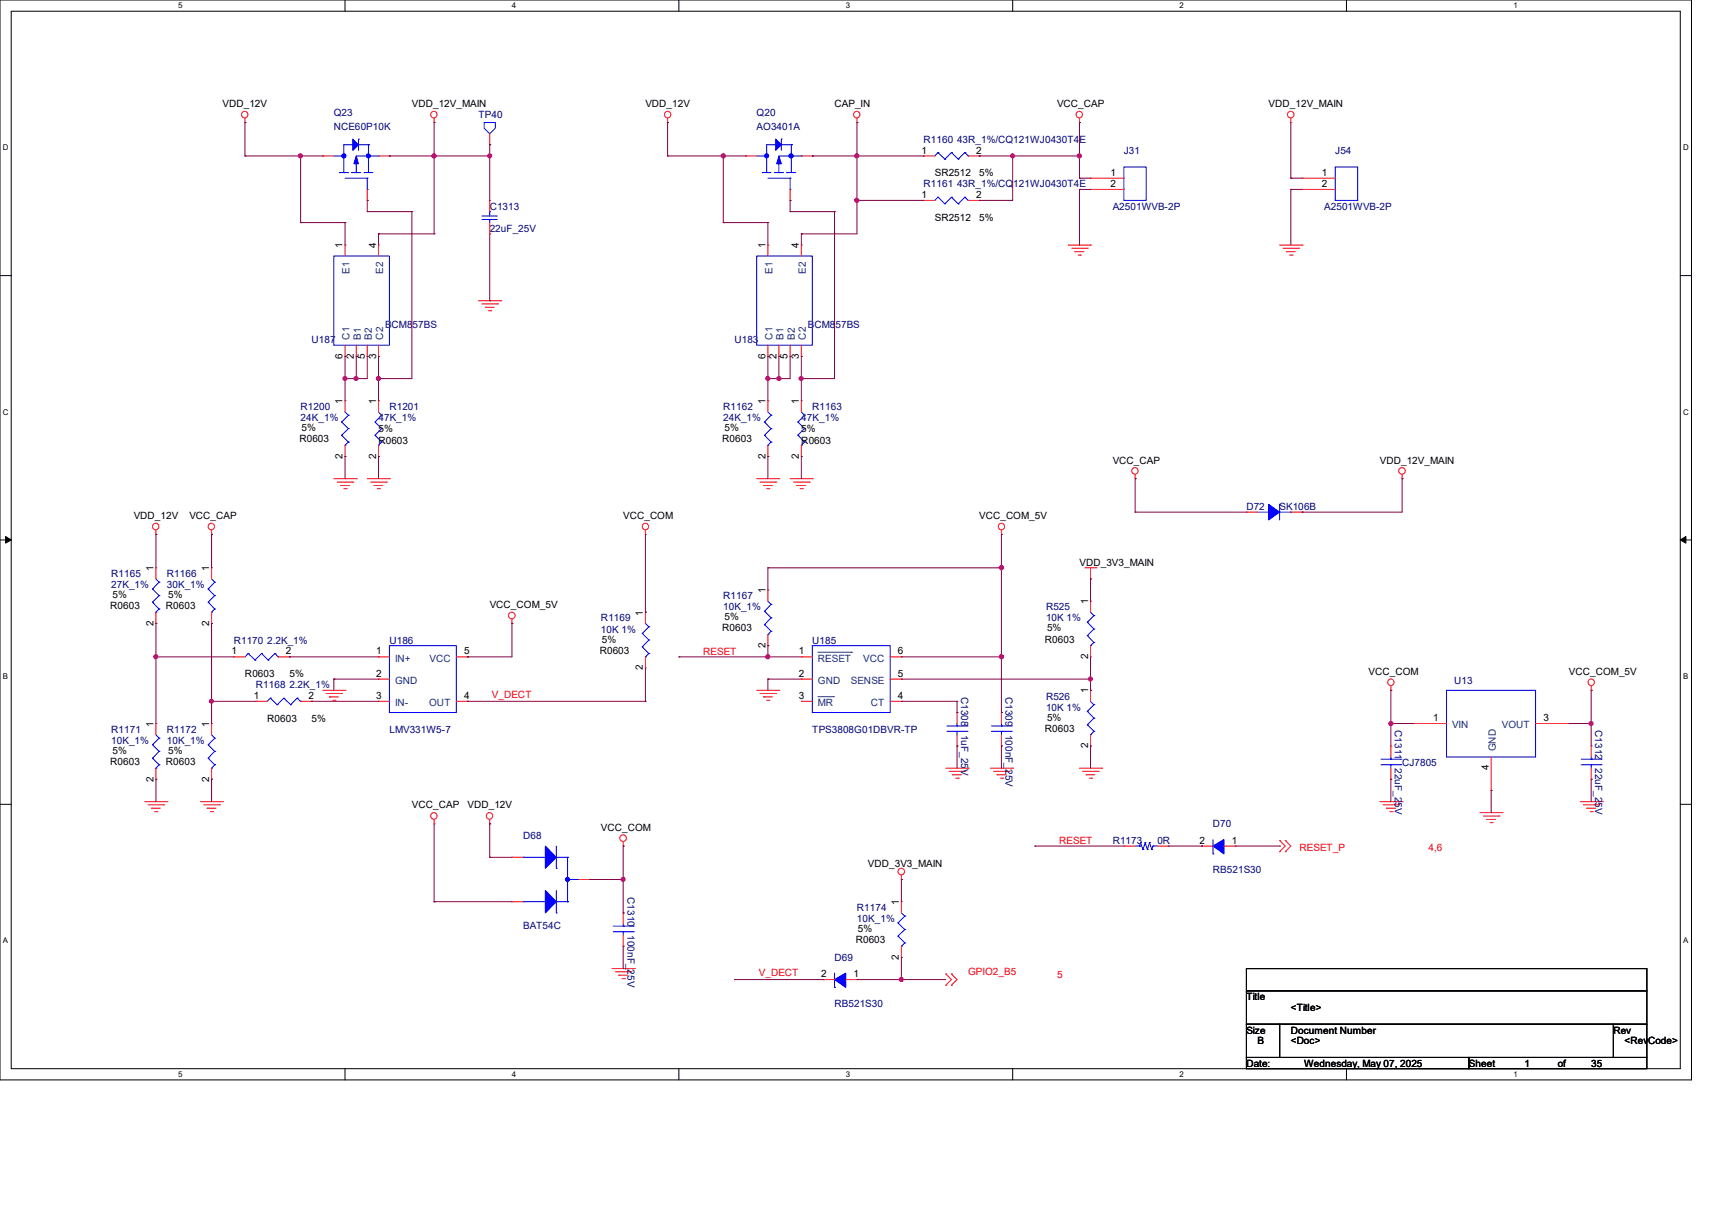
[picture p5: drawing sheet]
<svg xmlns="http://www.w3.org/2000/svg" width="297mm" height="210mm" viewBox="0 0 297 210" stroke-linecap="round" stroke-linejoin="round" font-family="sans-serif">
<path d="M0 0h293.5v187.3h-293.5zM1.9 1.9h289.6v183.4h-289.6z" fill="none" stroke="#000" stroke-width=".17"/>
<g fill="#fff">
<path d="M30.9 .2h.8v1.5h-.8z"/>
<path d="M30.9 185.5h.8v1.6h-.8z"/>
</g>
<path d="M59.9 0v1.9M59.9 185.3v2" fill="none" stroke="#000" stroke-width=".17"/>
<g fill="#fff">
<path d="M88.8 .2h.8v1.5h-.8z"/>
<path d="M88.8 185.5h.8v1.6h-.8z"/>
</g>
<path d="M117.8 0v1.9M117.8 185.3v2" fill="none" stroke="#000" stroke-width=".17"/>
<g fill="#fff">
<path d="M146.7 .2h.8v1.5h-.8z"/>
<path d="M146.7 185.5h.8v1.6h-.8z"/>
</g>
<path d="M175.7 0v1.9M175.7 185.3v2" fill="none" stroke="#000" stroke-width=".17"/>
<g fill="#fff">
<path d="M204.6 .2h.8v1.5h-.8z"/>
<path d="M204.6 185.5h.8v1.6h-.8z"/>
</g>
<path d="M233.6 0v1.9M233.6 185.3v2" fill="none" stroke="#000" stroke-width=".17"/>
<g fill="#fff">
<path d="M262.6 .2h.7v1.5h-.7z"/>
<path d="M262.6 185.5h.7v1.6h-.7z"/>
<path d="M.5 24.8h1v1.6h-1z"/>
<path d="M292 24.8h1v1.6h-1z"/>
<path d="M.5 70.7h1v1.5h-1z"/>
<path d="M292 70.7h1v1.5h-1z"/>
</g>
<path d="M0 47.8h1.9M291.5 47.8h2" fill="none" stroke="#000" stroke-width=".17"/>
<g fill="#fff">
<path d="M.5 116.5h.9v1.6h-.9z"/>
<path d="M292 116.5h.9v1.6h-.9z"/>
</g>
<path d="M0 93.6h1.9M291.5 93.6h2" fill="none" stroke="#000" stroke-width=".17"/>
<path d="M1 93l.9 .6-.9 .6zM291.5 93.6l1-.6v1.2z" fill="#000" stroke="#000" stroke-width=".17"/>
<g fill="#fff">
<path d="M.5 162.4h.9v1.5h-.9z"/>
<path d="M292 162.4h.9v1.5h-.9z"/>
</g>
<path d="M0 139.5h1.9M291.5 139.5h2M216.2 168h69.5v3.8h-69.5zM216.2 171.8h69.5v5.8h-69.5zM216.2 177.6h5.8v5.8h-5.8zM222 177.6h57.9v5.8h-57.9zM279.9 177.6h5.8v5.8h-5.8zM216.2 183.4h38.6v1.9h-38.6zM254.8 183.4h30.9v1.9h-30.9z" fill="none" stroke="#000" stroke-width=".17"/>
<g fill="none" stroke="#f00" stroke-width=".17">
<path d="M42.5 21.3h.1M42.5 20.5v.8M56 27.1h.1M56 27.1h1.9M63.7 34.8h.1M63.7 32.9v1.9M65.7 27.1h1.9M67.6 27.1h.1M75.3 21.3h.1M75.3 20.5v.8M85 34.8h.1M85 25.1h.1"/>
<path d="M85 23.2v1.9M85 34.8v1.9M85 38.6v2M115.8 21.3h.1M115.8 20.5v.8M129.4 27.1h.1M129.4 27.1h1.9M137.1 34.8h.1M137.1 32.9v1.9M139 27.1h1.9M140.9 27.1h.1M148.7 21.3h.1"/>
<path d="M148.7 20.5v.8M160.2 34.8h.1M160.2 27.1h.1M160.2 27.1h2M160.2 34.8h2M168 27.1h1.9M168 34.8h1.9M169.9 34.8h.1M169.9 27.1h.1M187.3 21.3h.1M187.3 20.5v.8M189.2 30.9h.1"/>
<path d="M189.2 32.9h.1M189.2 30.9h5.8M189.2 32.9h5.8M223.9 21.3h.1M223.9 20.5v.8M225.9 30.9h.1M225.9 32.9h.1M225.9 30.9h5.7M225.9 32.9h5.7M59.9 42.5h.1M59.9 42.5v1.9M59.9 59.9v1.9"/>
<path d="M61.8 59.9v1.9M63.7 59.9v1.9M65.7 42.5h.1M65.7 42.5v1.9M65.7 59.9v1.9M83 52.2h3.9M83.6 52.7h2.7M84.2 53.3h.1M84.2 53.3h1.5M84.8 53.9h.3M85 40.6h.1M85.1 53.9h.1"/>
<path d="M86.3 52.7h.1M86.9 52.2h.1M133.2 42.5h.1M133.2 42.5v1.9M133.2 59.9v1.9M135.1 59.9v1.9M137.1 59.9v1.9M139 42.5h.1M139 42.5v1.9M139 59.9v1.9M185.3 42.5h3.9M185.9 43.1h2.7"/>
<path d="M186.5 43.6h.1M186.5 43.6h1.5M187.1 44.2h.4M187.5 44.2h.1M188.6 43.1h.1M189.2 42.5h.1M222 42.5h3.9M222.6 43.1h2.7M223.2 43.6h.1M223.2 43.6h1.5M223.7 44.2h.5M224.2 44.2h.1"/>
<path d="M225.3 43.1h.1M225.9 42.5h.1M59.9 61.8h.1M59.9 69.5h.1M59.9 79.2h.1M59.9 69.5v2M59.9 77.2v2M61.8 61.8h.1M63.7 61.8h.1M65.7 61.8h.1M65.7 69.5h.1M65.7 79.2h.1"/>
<path d="M65.7 69.5v2M65.7 77.2v2M133.2 69.5h.1M133.2 79.2h.1M133.2 61.8h.1M133.2 69.5v2M133.2 77.2v2M135.1 61.8h.1M137.1 61.8h.1M139 61.8h.1M139 69.5h.1M139 79.2h.1"/>
<path d="M139 69.5v2M139 77.2v2M27.1 92.7h.1M27.1 98.5h.1M27.1 91.9v.8M27.1 98.5v1.9M36.7 92.7h.1M36.7 98.5h.1M36.7 91.9v.8M36.7 98.5v1.9M57.9 83h3.9M58.5 83.6h2.7"/>
<path d="M59.1 84.2h.1M59.1 84.2h1.5M59.6 84.8h.5M60.1 84.8h.1M61.2 83.6h.1M61.8 83h.1M63.7 83h3.9M64.3 83.6h2.7M64.9 84.2h.1M64.9 84.2h1.5M65.4 84.8h.4M65.8 84.8h.1"/>
<path d="M67 83.6h.1M67.6 83h.1M112 92.7h.1M112 91.9v.8M131.3 83h3.8M131.9 83.6h2.7M132.5 84.2h.1M132.5 84.2h1.5M133 84.8h.4M133.4 84.8h.1M134.6 83.6h.1M135.1 83h.1"/>
<path d="M137.1 83h3.8M137.7 83.6h2.7M138.2 84.2h.1M138.2 84.2h1.6M138.8 84.8h.4M139.2 84.8h.1M140.4 83.6h.1M140.9 83h.1M173.7 92.7h.1M173.7 91.9v.8M188.2 98.5h2M189.2 98.5v1.9"/>
<path d="M190.2 98.5h.1M196.9 83h.1M196.9 82.3v.7M216.2 88.8h.1M216.2 88.8h1.9M223.9 88.8h2M225.9 88.8h.1M243.2 83h.1M243.2 82.3v.7M27.1 108.1h.1M27.1 106.2v1.9M36.7 108.1h.1"/>
<path d="M36.7 106.2v1.9M40.6 113.9h.1M40.6 113.9h1.9M48.3 113.9h1.9M50.2 113.9h.1M56 119.7h3.9M59.9 119.7h.1M65.7 113.9h.1M65.7 117.8h.1M65.7 113.9h1.9M65.7 117.8h1.9M79.2 113.9h1.9"/>
<path d="M81.1 113.9h.1M88.8 108.1h.1M88.8 107.4v.7M112 106.2h.1M112 115.8h.1M112 106.2v1.9M112 113.9v1.9M131.3 119.7h3.8M133.2 102.3h.1M133.2 112h.1M133.2 102.3v2M133.2 110.1v1.9"/>
<path d="M135.1 119.7h.1M139 113.9h.1M139 117.8h.1M139 113.9h1.9M139 117.8h1.9M154.4 113.9h2M154.4 117.8h2M156.4 117.8h.1M156.4 113.9h.1M189.2 100.4h.1M189.2 104.3h.1M189.2 113.9h.1"/>
<path d="M189.2 119.7h.1M189.2 104.3v1.9M189.2 112v1.9M189.2 119.7v1.9M241.3 119.7h.1M241.3 118.9v.8M276.1 119.7h.1M276.1 118.9v.8M25.1 139h3.9M25.7 139.6h2.7M27.1 125.5h.1M27.1 135.1h.1"/>
<path d="M27.1 125.5v1.9M27.1 133.2v1.9M28.4 139.6h.1M29 139h.1M34.8 139h3.8M35.3 139.6h2.8M36.7 125.5h.1M36.7 135.1h.1M36.7 125.5v1.9M36.7 133.2v1.9M38.1 139.6h.1M38.6 139h.1"/>
<path d="M44.4 121.6h.1M44.4 121.6h2M52.2 121.6h1.9M54.1 121.6h.1M56.6 120.3h2.7M57.2 120.9h.1M57.2 120.9h1.5M57.7 121.5h.4M58.1 121.5h.1M59.3 120.3h.1M65.7 121.6h.1M65.7 121.6h1.9"/>
<path d="M79.2 121.6h1.9M81.1 121.6h.1M131.9 120.3h2.7M132.5 120.9h.1M132.5 120.9h1.5M133 121.5h.4M133.4 121.5h.1M134.6 120.3h.1M139 121.6h.1M139 121.6h1.9M154.4 121.6h2M156.4 121.6h.1"/>
<path d="M164.1 133.2h3.9M164.7 133.8h2.7M165.3 134.4h.1M165.3 134.4h1.5M165.8 135h.4M166 123.6h.1M166 129.4h.1M166 123.6v1.9M166 127.4v2M166.2 135h.1M167.4 133.8h.1M168 133.2h.1"/>
<path d="M171.8 133.2h3.9M172.4 133.8h2.7M173 134.4h.1M173 134.4h1.5M173.6 135h.3M173.7 123.6h.1M173.7 129.4h.1M173.7 123.6v1.9M173.7 127.4v2M173.9 135h.1M175.1 133.8h.1M175.7 133.2h.1"/>
<path d="M187.3 133.2h3.8M187.8 133.8h2.7M188.4 134.4h.1M188.4 134.4h1.5M189 135h.4M189.2 129.4h.1M189.2 127.4v2M189.4 135h.1M190.5 133.8h.1M191.1 133.2h.1M239.4 139h3.8M239.9 139.6h2.8"/>
<path d="M241.3 129.4h.1M241.3 135.1h.1M241.3 129.4v1.9M241.3 133.2v1.9M242.7 139.6h.1M243.2 139h.1M245.2 125.5h.1M245.2 125.5h5.8M258.7 137.1h.1M258.7 131.3v5.8M266.4 125.5h5.8M272.2 125.5h.1"/>
<path d="M274.2 139h3.8M274.7 139.6h2.7M276.1 129.4h.1M276.1 135.1h.1M276.1 129.4v1.9M276.1 133.2v1.9M277.4 139.6h.1M278 139h.1M26.3 140.2h.1M26.3 140.2h1.5M26.8 140.8h.4M27.2 140.8h.1"/>
<path d="M35.9 140.2h.1M35.9 140.2h1.6M36.5 140.8h.4M36.9 140.8h.1M75.3 142.9h.1M75.3 142.1v.8M85 142.9h.1M85 142.1v.8M88.8 148.7h.1M88.8 156.4h.1M88.8 148.7h2M88.8 156.4h2"/>
<path d="M100.4 152.5h1.9M102.3 152.5h.1M108.1 146.7h.1M108.1 158.3h.1M108.1 146v.7M108.1 158.3v1.9M156.4 152.5h.1M156.4 156.4h.1M156.4 151.8v.7M156.4 156.4v1.9M195 146.7h.1M195 146.7h1.9"/>
<path d="M200.8 146.7h1.9M202.7 146.7h.1M208.5 146.7h.1M208.5 146.7h1.9M212.3 146.7h2M214.3 146.7h.1M222 145.8h.1M222 147.7h.1M222 145.8l1 .9-1 1M223 145.8h.1M223 147.7h.1M223 145.8l.9 .9-.9 1"/>
<path d="M240.5 140.2h.1M240.5 140.2h1.6M241.1 140.8h.4M241.5 140.8h.1M256.8 140.9h3.8M257.3 141.5h2.8M257.9 142.1h.1M257.9 142.1h1.6M258.5 142.7h.4M258.9 142.7h.1M260.1 141.5h.1M260.6 140.9h.1"/>
<path d="M275.3 140.2h.1M275.3 140.2h1.5M275.9 140.8h.4M276.3 140.8h.1M106.2 168h3.9M106.8 168.5h2.7M107.4 169.1h.1M107.4 169.1h1.5M107.9 169.7h.4M108.1 164.1h.1M108.1 162.2v1.9M108.3 169.7h.1"/>
<path d="M109.5 168.5h.1M110.1 168h.1M142.9 169.9h.1M142.9 169.9h1.9M146.7 169.9h2M148.7 169.9h.1M156.4 166h.1M156.4 164.1v1.9M164.1 170.9h.1M164.1 168.9h.1M164.1 168.9l1 1-1 1M165.1 170.9h.1"/>
<path d="M165.1 168.9h.1M165.1 168.9l.9 1-.9 1"/>
<circle cx="42.4" cy="19.9" r=".56"/>
<circle cx="75.3" cy="19.9" r=".56"/>
<circle cx="115.8" cy="19.9" r=".56"/>
<circle cx="148.6" cy="19.9" r=".56"/>
<circle cx="187.2" cy="19.9" r=".56"/>
<circle cx="223.9" cy="19.9" r=".57"/>
<circle cx="27" cy="91.3" r=".56"/>
<circle cx="36.6" cy="91.3" r=".56"/>
<circle cx="112" cy="91.3" r=".56"/>
<circle cx="173.7" cy="91.3" r=".56"/>
<circle cx="196.9" cy="81.7" r=".56"/>
<circle cx="243.2" cy="81.7" r=".57"/>
<circle cx="88.8" cy="106.7" r=".57"/>
<circle cx="241.3" cy="118.3" r=".56"/>
<circle cx="276" cy="118.3" r=".56"/>
<circle cx="75.3" cy="141.5" r=".56"/>
<circle cx="84.9" cy="141.5" r=".56"/>
<circle cx="108.1" cy="145.4" r=".57"/>
<circle cx="156.4" cy="151.2" r=".57"/>
</g>
<g fill="none" stroke="#00f" stroke-width=".17">
<path d="M57.9 27.1h1.7M58.9 29.9h.1M58.9 29.9h1.6M59.6 29.9h.1M59.6 27.1h.1M59.9 30.9h3.8M61 29.9h.1M61 29.9h1.6M61.2 25.1h.1M61.2 25.1h-1.6v4.8M61.8 29.9h.1M61.8 27.1h3.9"/>
<path d="M61.8 28v1.9M62.2 24.1h.1M62.2 25.1h1.7M62.2 24.1v2M63.2 29.9h.1M63.2 29.9h1.5M63.7 30.9h.1M63.7 32.9h.1M63.7 30.9v2M63.9 25.1h.1M63.9 25.1v4.8M65.7 27.1h.1"/>
<path d="M83.6 37.5h2.5M83.6 38.1h2.5M84 21.3h1.9v.9l-.9 1-1-1zM85 38.1h.1M85 36.7h.1M85 36.7v.8M85 38.1v.5M86.1 37.5h.1M86.1 38.1h.1M131.3 27.1h1.7M132.2 29.9h.1M132.2 29.9h1.6"/>
<path d="M133 29.9h.1M133 27.1h.1M133.2 30.9h3.9M134.4 29.9h.1M134.4 29.9h1.5M134.6 25.1h.1M134.6 25.1h-1.6v4.8M135.1 29.9h.1M135.1 27.1h3.9M135.1 28v1.9M135.6 24.1h.1M135.6 25.1h1.7"/>
<path d="M135.6 24.1v2M136.5 29.9h.1M136.5 29.9h1.5M137.1 30.9h.1M137.1 32.9h.1M137.1 30.9v2M137.3 25.1h.1M137.3 25.1v4.8M139 27.1h.1M162.7 34.2h.1M162.7 26.5h.1M162.7 34.2l-.5 .6"/>
<path d="M162.7 34.2l1.2 1.1M162.7 26.5l-.5 .6M162.7 26.5l1.2 1.1M163.9 35.3h.1M163.9 27.6h.1M165.1 34.2h.1M165.1 26.5h.1M165.1 34.2l-1.2 1.1M165.1 34.2l1.1 1.1M165.1 26.5l-1.2 1.1M165.1 26.5l1.1 1.1M166.2 35.3h.1"/>
<path d="M166.2 27.6h.1M167.4 34.2h.1M167.4 26.5h.1M167.4 34.2l-1.2 1.1M167.4 34.2l.6 .6M167.4 26.5l-1.2 1.1M167.4 26.5l.6 .6M168 34.8h.1M168 27.1h.1M195 29h3.8v5.8h-3.8zM231.6 29h3.9v5.8h-3.9zM57.9 44.4h9.7v15.5h-9.7z"/>
<path d="M131.3 44.4h9.6v15.5h-9.6zM59.3 73.2h.1M59.3 75.5h.1M59.3 73.2l1.2 1.1M59.3 75.5l1.2 1.2M59.9 77.2h.1M59.9 71.5l.6 .5M60.5 72h.1M60.5 74.3h.1M60.5 76.7h.1M60.5 72l-1.2 1.2M60.5 74.3l-1.2 1.2"/>
<path d="M60.5 76.7l-.6 .5M65.1 73.2h.1M65.1 75.5h.1M65.1 73.2l1.1 1.1M65.1 75.5l1.1 1.2M65.7 77.2h.1M65.7 71.5l.5 .5M66.2 72h.1M66.2 74.3h.1M66.2 76.7h.1M66.2 74.3l-1.1 1.2M66.2 76.7l-.5 .5"/>
<path d="M66.2 72l-1.1 1.2M132.6 73.2h.1M132.6 75.5h.1M132.6 73.2l1.2 1.1M132.6 75.5l1.2 1.2M133.2 77.2h.1M133.2 71.5l.6 .5M133.8 72h.1M133.8 74.3h.1M133.8 76.7h.1M133.8 72l-1.2 1.2M133.8 74.3l-1.2 1.2"/>
<path d="M133.8 76.7l-.6 .5M138.4 73.2h.1M138.4 75.5h.1M138.4 73.2l1.2 1.1M138.4 75.5l1.2 1.2M139 77.2h.1M139 71.5l.6 .5M139.6 72h.1M139.6 74.3h.1M139.6 76.7h.1M139.6 72l-1.2 1.2M139.6 74.3l-1.2 1.2"/>
<path d="M139.6 76.7l-.6 .5M218.1 88.8h2M220.1 88.8h.1M222 87.5h.1M222 87.5v2.7M222 88.8h1.9M223.9 88.8h.1M26.5 102.2h.1M26.5 104.4h.1M26.5 102.2l1.1 1.1M26.5 104.4l1.1 1.2M27.1 106.2h.1"/>
<path d="M27.1 100.4l.5 .6M27.6 101h.1M27.6 103.3h.1M27.6 105.6h.1M27.6 101l-1.1 1.2M27.6 103.3l-1.1 1.1M27.6 105.6l-.5 .6M36.1 102.2h.1M36.1 104.4h.1M36.1 102.2l1.2 1.1M36.1 104.4l1.2 1.2M36.7 106.2h.1"/>
<path d="M36.7 100.4l.6 .6M37.3 101h.1M37.3 103.3h.1M37.3 105.6h.1M37.3 101l-1.2 1.2M37.3 103.3l-1.2 1.1M37.3 105.6l-.6 .6M43.1 113.3h.1M43.1 113.3l-.6 .6M43.1 113.3l1.1 1.2M44.2 114.5h.1M45.4 113.3h.1"/>
<path d="M45.4 113.3l-1.2 1.2M45.4 113.3l1.1 1.2M46.5 114.5h.1M47.7 113.3h.1M47.7 113.3l-1.2 1.2M47.7 113.3l.6 .6M48.3 113.9h.1M67.6 112h11.6v11.6h-11.6zM111.4 109.9h.1M111.4 112.2h.1M111.4 109.9l1.2 1.1M111.4 112.2l1.2 1.1"/>
<path d="M112 113.9h.1M112 108.1l.6 .6M112.6 108.7h.1M112.6 111h.1M112.6 113.3h.1M112.6 108.7l-1.2 1.2M112.6 111l-1.2 1.2M112.6 113.3l-.6 .6M132.6 106h.1M132.6 108.3h.1M132.6 106l1.2 1.1M132.6 108.3l1.2 1.2"/>
<path d="M133.2 110.1h.1M133.2 104.3l.6 .5M133.8 104.8h.1M133.8 107.1h.1M133.8 109.5h.1M133.8 104.8l-1.2 1.2M133.8 107.1l-1.2 1.2M133.8 109.5l-.6 .6M140.9 112h13.5v11.6h-13.5zM188.6 107.9h.1M188.6 110.2h.1M188.6 107.9l1.2 1.2"/>
<path d="M188.6 110.2l1.2 1.2M189.2 112h.1M189.2 106.2l.6 .6M189.8 106.8h.1M189.8 109.1h.1M189.8 111.4h.1M189.8 106.8l-1.2 1.1M189.8 109.1l-1.2 1.1M189.8 111.4l-.6 .6M251 119.7h15.4v11.6h-15.4zM26.5 129.2h.1M26.5 131.5h.1"/>
<path d="M26.5 129.2l1.1 1.1M26.5 131.5l1.1 1.1M27.1 133.2h.1M27.1 127.4l.5 .6M27.6 128h.1M27.6 130.3h.1M27.6 132.6h.1M27.6 128l-1.1 1.2M27.6 130.3l-1.1 1.2M27.6 132.6l-.5 .6M36.1 129.2h.1M36.1 131.5h.1"/>
<path d="M36.1 129.2l1.2 1.1M36.1 131.5l1.2 1.1M36.7 133.2h.1M36.7 127.4l.6 .6M37.3 128h.1M37.3 130.3h.1M37.3 132.6h.1M37.3 128l-1.2 1.2M37.3 130.3l-1.2 1.2M37.3 132.6l-.6 .6M46.9 121.1h.1M46.9 121.1l-.5 .5"/>
<path d="M46.9 121.1l1.2 1.1M48.1 122.2h.1M49.2 121.1h.1M49.2 121.1l-1.1 1.1M49.2 121.1l1.2 1.1M50.4 122.2h.1M51.6 121.1h.1M51.6 121.1l-1.2 1.1M51.6 121.1l.6 .5M52.2 121.6h.1M164.3 126.8h3.5M164.3 125.9h3.5"/>
<path d="M166 125.9h.1M166 126.8h.1M166 125.5v.4M166 126.8v.6M167.8 126.8h.1M167.8 125.9h.1M172 126.8h3.5M172 125.9h3.5M173.7 125.9h.1M173.7 126.8h.1M173.7 125.5v.4M173.7 126.8v.6"/>
<path d="M175.5 126.8h.1M175.5 125.9h.1M188.6 123.4h.1M188.6 125.7h.1M188.6 123.4l1.2 1.1M188.6 125.7l1.2 1.1M189.2 127.4h.1M189.2 121.6l.6 .6M189.8 122.2h.1M189.8 124.5h.1M189.8 126.8h.1M189.8 122.2l-1.2 1.2"/>
<path d="M189.8 124.5l-1.2 1.2M189.8 126.8l-.6 .6M239.6 132.6h3.4M239.6 131.7h3.4M241.3 131.7h.1M241.3 132.6h.1M241.3 131.3v.4M241.3 132.6v.6M243 132.6h.1M243 131.7h.1M274.3 132.6h3.5M274.3 131.7h3.5"/>
<path d="M276.1 131.7h.1M276.1 132.6h.1M276.1 131.3v.4M276.1 132.6v.6M277.8 132.6h.1M277.8 131.7h.1M90.8 156.4h.1M90.8 148.7h.1M90.8 156.4h3.8M90.8 148.7h3.8M96.5 150.6h.1M96.5 158.3h.1"/>
<path d="M96.5 146.7v3.9M96.5 154.4v3.9M96.5 156.4h2M96.5 148.7h2M98.5 156.4h.1M98.5 148.7h.1M98.5 148.7v7.7M98.5 152.5h1.9M100.4 152.5h.1M156.4 158.3l.6 .6M157 158.9h.1M157 158.9l-1.2 1.2"/>
<path d="M196.9 146.7h.8M197.7 146.7h.1M197.9 146.1h.1M197.9 146.1l-.2 .6M197.9 146.1l.4 1.2M198.3 147.3h.1M198.7 146.1h.1M198.7 146.1l-.4 1.2M198.7 146.1l.4 1.2M199.1 147.3h.1M199.4 146.1h.1M199.4 146.1l-.3 1.2"/>
<path d="M199.4 146.1l.4 1.2M199.8 147.3h.1M200 146.7h.1M200 146.7l-.2 .6M200 146.7h.8M210.4 148.1h.1M210.4 145.6v2.5M106.4 161.6h3.5M106.4 160.6h3.5M108.1 160.6h.1M108.1 161.6h.1M108.1 160.2v.4"/>
<path d="M108.1 161.6v.6M109.9 161.6h.1M109.9 160.6h.1M144.8 171.2h.1M144.8 168.7v2.5M155.8 160.1h.1M155.8 162.3h.1M155.8 160.1l1.2 1.1M155.8 162.3l1.2 1.2M156.4 164.1h.1M157 161.2h.1M157 163.5h.1"/>
<path d="M157 161.2l-1.2 1.1M157 163.5l-.6 .6"/>
</g>
<g fill="#00f" stroke="#00f" stroke-width=".17">
<path d="M61.2 24.1l1 1-1 1z"/>
<path d="M61.8 27.1l.4 1.3h-.8z"/>
<path d="M134.6 24.1l1 1-1 1z"/>
<path d="M135.1 27.1l.5 1.3h-.9z"/>
<path d="M94.6 146.7l1.9 2-1.9 1.9z" fill-rule="evenodd"/>
<path d="M94.6 154.4l1.9 2-1.9 1.9z" fill-rule="evenodd"/>
<path d="M210.4 146.7l1.9-1.1v2.5z" fill-rule="evenodd"/>
<path d="M220.1 87.5l1.9 1.3-1.9 1.4z" fill-rule="evenodd"/>
<path d="M144.8 169.9l1.9-1.2v2.5z" fill-rule="evenodd"/>
<circle cx="59.7" cy="27" r=".37"/>
<circle cx="63.9" cy="27" r=".36"/>
<circle cx="98.4" cy="152.5" r=".36"/>
<circle cx="133" cy="27" r=".36"/>
<circle cx="137.3" cy="27" r=".37"/>
</g>
<path d="M141.9 113.1h5.8M147.7 113.1h.1M141.9 120.8h2.7M144.6 120.8h.1" fill="none" stroke="#004080" stroke-width=".17"/>
<g fill="none" stroke="#800040" stroke-width=".17">
<path d="M42.5 21.3h.1M42.5 27.1h.1M42.5 27.1h13.5M42.5 21.3v5.8M52.2 27.1h.1M52.2 38.6h.1M52.2 38.6h7.7M52.2 27.1v11.5M59.9 38.6h.1M59.9 38.6v3.9M63.7 34.8h.1M63.7 36.7h.1"/>
<path d="M63.7 36.7h7.8M63.7 34.8v1.9M67.6 27.1h.1M67.6 27.1h17.4M71.5 36.7h.1M71.5 36.7v29h-5.8M75.3 21.3h.1M75.3 21.3v19.3M85 27.1h.1M85 25.1h.1M85 25.1v9.7M115.8 21.3h.1"/>
<path d="M115.8 27.1h.1M115.8 21.3v5.8M115.8 27.1h13.6M125.5 38.6h.1M125.5 27.1h.1M125.5 38.6h7.7M125.5 27.1v11.5M133.2 38.6h.1M133.2 38.6v3.9M137.1 34.8h.1M137.1 36.7h.1M137.1 34.8v1.9"/>
<path d="M137.1 36.7h7.7M140.9 27.1h.1M140.9 27.1h19.3M144.8 36.7h.1M144.8 36.7v29h-5.8M148.7 27.1h.1M148.7 34.8h.1M148.7 21.3h.1M148.7 21.3v19.3h-9.7M148.7 34.8h11.5M169.9 27.1h.1M169.9 34.8h.1"/>
<path d="M169.9 27.1h17.4M175.7 27.1h.1M175.7 27.1v7.7h-5.8M187.3 27.1h.1M187.3 32.9h.1M187.3 21.3h.1M187.3 30.9h.1M187.3 21.3v9.6M187.3 32.9v9.6M187.3 30.9h1.9M187.3 32.9h1.9M223.9 30.9h.1"/>
<path d="M223.9 32.9h.1M223.9 30.9h2M223.9 32.9h2M223.9 21.3v9.6M223.9 32.9v9.6M65.7 40.6h.1M65.7 40.6h9.6M65.7 40.6v1.9M75.3 40.6h.1M85 52.2h.1M85 40.6v11.6M139 40.6h.1"/>
<path d="M139 40.6v1.9M59.9 61.8h.1M59.9 65.7h.1M59.9 79.2h.1M59.9 61.8v7.7M59.9 79.2v3.8M61.8 61.8h.1M61.8 65.7h.1M61.8 61.8v3.9M63.7 61.8h.1M63.7 61.8v3.9h-3.8M65.7 61.8h.1"/>
<path d="M65.7 65.7h.1M65.7 79.2h.1M65.7 61.8v7.7M65.7 79.2v3.8M133.2 61.8h.1M133.2 65.7h.1M133.2 79.2h.1M133.2 61.8v7.7M133.2 79.2v3.8M135.1 61.8h.1M135.1 65.7h.1M135.1 61.8v3.9"/>
<path d="M137.1 61.8h.1M137.1 61.8v3.9h-3.9M139 61.8h.1M139 65.7h.1M139 79.2h.1M139 61.8v7.7M139 79.2v3.8M27.1 92.7h.1M27.1 92.7v5.8M36.7 92.7h.1M36.7 92.7v5.8M112 92.7v13.5"/>
<path d="M133.2 98.5h.1M133.2 98.5v3.8M133.2 98.5h40.5M173.7 98.5h.1M173.7 92.7h.1M173.7 92.7v30.9M196.9 83h.1M196.9 88.8h.1M196.9 83v5.8M196.9 88.8h19.3M225.9 88.8h.1M243.2 83h.1"/>
<path d="M243.2 83v5.8h-17.3M27.1 113.9h.1M27.1 108.1h.1M27.1 108.1v17.4M27.1 113.9h13.5M36.7 108.1h.1M36.7 108.1v17.4M50.2 113.9h.1M50.2 113.9h15.5M57.9 117.8h.1M57.9 117.8h7.8M57.9 117.8v1.9"/>
<path d="M81.1 113.9h.1M88.8 108.1h.1M88.8 108.1v5.8h-7.7M112 106.2h.1M112 115.8v5.8M117.8 113.9h.1M117.8 113.9h21.2M133.2 117.8h.1M133.2 113.9h.1M133.2 112h.1M133.2 112v1.9M133.2 117.8v1.9"/>
<path d="M133.2 117.8h5.8M156.4 113.9h17.3M156.4 117.8h32.8M173.7 113.9h.1M189.2 117.8h.1M189.2 119.7h.1M189.2 100.4h.1M189.2 100.4v3.9M189.2 113.9v5.8M241.3 119.7h.1M241.3 119.7v9.7M276.1 119.7h.1"/>
<path d="M276.1 119.7v9.7M27.1 135.1h.1M27.1 135.1v3.9M36.7 121.6h.1M36.7 135.1h.1M36.7 135.1v3.9M36.7 121.6h7.7M54.1 121.6h.1M54.1 121.6h11.6M81.1 121.6h.1M81.1 121.6h30.9M112 121.6h.1"/>
<path d="M156.4 121.6h9.6M166 121.6h.1M166 123.6h.1M166 129.4h.1M166 121.6v2M166 129.4v3.8M173.7 123.6h.1M173.7 129.4h.1M173.7 129.4v3.8M189.2 129.4h.1M189.2 129.4v3.8M241.3 125.5h.1"/>
<path d="M241.3 135.1h.1M241.3 135.1v3.9M241.3 125.5h3.9M258.7 137.1h.1M258.7 137.1v3.8M272.2 125.5h3.9M276.1 125.5h.1M276.1 135.1h.1M276.1 135.1v3.9M75.3 156.4h.1M75.3 142.9v13.5M75.3 156.4h13.5"/>
<path d="M85 142.9h.1M85 148.7h.1M85 142.9v5.8M85 148.7h3.8M102.3 152.5h5.8M108.1 146.7h.1M108.1 152.5h.1M108.1 158.3h.1M108.1 146.7v11.6M156.4 152.5h.1M156.4 152.5v3.9M179.5 146.7h.1"/>
<path d="M179.5 146.7h15.5M202.7 146.7h5.8M208.5 146.7h.1M214.3 146.7h7.7M222 146.7h.1M108.1 164.1h.1M108.1 164.1v3.9M127.4 169.9h.1M127.4 169.9h15.5M148.7 169.9h15.4M156.4 169.9h.1M156.4 166h.1"/>
<path d="M156.4 166v3.9"/>
</g>
<g fill="#f0f" stroke="#f0f" stroke-width=".17">
<circle cx="125.5" cy="27" r=".37"/>
<circle cx="133.2" cy="65.6" r=".36"/>
<circle cx="135.1" cy="65.6" r=".37"/>
<circle cx="148.6" cy="34.7" r=".37"/>
<circle cx="148.6" cy="27" r=".37"/>
<circle cx="139" cy="65.6" r=".37"/>
<circle cx="187.3" cy="27" r=".37"/>
<circle cx="175.7" cy="27" r=".36"/>
<circle cx="36.7" cy="121.6" r=".36"/>
<circle cx="27" cy="113.9" r=".36"/>
<circle cx="133.2" cy="113.9" r=".36"/>
<circle cx="173.7" cy="113.9" r=".37"/>
<circle cx="173.7" cy="98.4" r=".37"/>
<circle cx="108.1" cy="152.5" r=".36"/>
<circle cx="156.4" cy="169.9" r=".36"/>
<circle cx="241.3" cy="125.5" r=".37"/>
<circle cx="276" cy="125.5" r=".36"/>
<circle cx="52.1" cy="27" r=".37"/>
<circle cx="75.3" cy="27" r=".36"/>
<circle cx="59.8" cy="65.6" r=".36"/>
<circle cx="61.8" cy="65.6" r=".37"/>
<circle cx="65.6" cy="65.6" r=".36"/>
<circle cx="84.9" cy="27" r=".36"/>
<circle cx="189.2" cy="117.8" r=".36"/>
</g>
<g font-size="1.7">
<text x="38.6" y="18.6">VDD_12V</text>
<text x="71.5" y="18.6">VDD_12V_MAIN</text>
<text x="112" y="18.6">VDD_12V</text>
<text x="144.8" y="18.6">CAP_IN</text>
<text x="183.4" y="18.6">VCC_CAP</text>
<text x="220.1" y="18.6">VDD_12V_MAIN</text>
<text x="159.8" y="26.6">1</text>
<text x="169.3" y="26.6">2</text>
<text x="159.8" y="34.3">1</text>
<text x="162.2" y="30.6">SR2512</text>
<text x="169.3" y="34.3">2</text>
<text x="169.9" y="30.6">5%</text>
<text x="192.7" y="30.5">1</text>
<text x="192.7" y="32.4">2</text>
<text x="229.3" y="30.5">1</text>
<text x="229.3" y="32.4">2</text>
<text x="162.2" y="38.3">SR2512</text>
<text x="169.9" y="38.3">5%</text>
<text x="59.4" y="43.1" transform="rotate(-90 59.4 43.1)">1</text>
<text x="65.2" y="43.1" transform="rotate(-90 65.2 43.1)">4</text>
<text x="132.8" y="43.1" transform="rotate(-90 132.8 43.1)">1</text>
<text x="138.6" y="43.1" transform="rotate(-90 138.6 43.1)">4</text>
<text x="59.4" y="62.2" transform="rotate(-90 59.4 62.2)">6</text>
<text x="61.4" y="62.2" transform="rotate(-90 61.4 62.2)">2</text>
<text x="63.3" y="62.2" transform="rotate(-90 63.3 62.2)">5</text>
<text x="65.2" y="62.2" transform="rotate(-90 65.2 62.2)">3</text>
<text x="132.8" y="62.2" transform="rotate(-90 132.8 62.2)">6</text>
<text x="134.7" y="62.2" transform="rotate(-90 134.7 62.2)">2</text>
<text x="136.6" y="62.2" transform="rotate(-90 136.6 62.2)">5</text>
<text x="138.6" y="62.2" transform="rotate(-90 138.6 62.2)">3</text>
<text x="59.4" y="70.1" transform="rotate(-90 59.4 70.1)">1</text>
<text x="65.2" y="70.1" transform="rotate(-90 65.2 70.1)">1</text>
<text x="132.8" y="70.1" transform="rotate(-90 132.8 70.1)">1</text>
<text x="138.6" y="70.1" transform="rotate(-90 138.6 70.1)">1</text>
<text x="51.9" y="76.7">R0603</text>
<text x="52.3" y="74.8">5%</text>
<text x="65.7" y="76.9">R0603</text>
<text x="65.7" y="75">5%</text>
<text x="125.3" y="76.7">R0603</text>
<text x="125.7" y="74.8">5%</text>
<text x="139" y="76.9">R0603</text>
<text x="139" y="75">5%</text>
<text x="59.4" y="79.5" transform="rotate(-90 59.4 79.5)">2</text>
<text x="65.2" y="79.5" transform="rotate(-90 65.2 79.5)">2</text>
<text x="132.8" y="79.5" transform="rotate(-90 132.8 79.5)">2</text>
<text x="138.6" y="79.5" transform="rotate(-90 138.6 79.5)">2</text>
<text x="193" y="80.4">VCC_CAP</text>
<text x="239.4" y="80.4">VDD_12V_MAIN</text>
<text x="23.2" y="90">VDD_12V</text>
<text x="32.8" y="90">VCC_CAP</text>
<text x="108.1" y="90">VCC_COM</text>
<text x="169.9" y="90">VCC_COM_5V</text>
<text x="26.6" y="99.1" transform="rotate(-90 26.6 99.1)">1</text>
<text x="36.3" y="99.1" transform="rotate(-90 36.3 99.1)">1</text>
<text x="187.3" y="98.1">VDD_3V3_MAIN</text>
<text x="19.1" y="105.7">R0603</text>
<text x="19.5" y="103.8">5%</text>
<text x="28.8" y="105.7">R0603</text>
<text x="29.2" y="103.8">5%</text>
<text x="85" y="105.5">VCC_COM_5V</text>
<text x="111.5" y="106.8" transform="rotate(-90 111.5 106.8)">1</text>
<text x="125.7" y="107.6">5%</text>
<text x="132.8" y="102.9" transform="rotate(-90 132.8 102.9)">1</text>
<text x="188.8" y="104.8" transform="rotate(-90 188.8 104.8)">1</text>
<text x="26.6" y="108.5" transform="rotate(-90 26.6 108.5)">2</text>
<text x="36.3" y="108.5" transform="rotate(-90 36.3 108.5)">2</text>
<text x="40.2" y="113.5">1</text>
<text x="49.6" y="113.5">2</text>
<text x="65.2" y="113.5">1</text>
<text x="80.5" y="113.5">5</text>
<text x="104.1" y="113.4">R0603</text>
<text x="104.4" y="111.5">5%</text>
<text x="125.3" y="109.5">R0603</text>
<text x="132.8" y="112.4" transform="rotate(-90 132.8 112.4)">2</text>
<text x="138.6" y="113.5">1</text>
<text x="155.8" y="113.5">6</text>
<text x="181.3" y="111.5">R0603</text>
<text x="181.6" y="109.5">5%</text>
<text x="42.5" y="117.4">R0603</text>
<text x="50.2" y="117.4">5%</text>
<text x="65.2" y="117.3">2</text>
<text x="111.5" y="116.2" transform="rotate(-90 111.5 116.2)">2</text>
<text x="138.6" y="117.3">2</text>
<text x="155.8" y="117.3">5</text>
<text x="188.8" y="114.3" transform="rotate(-90 188.8 114.3)">2</text>
<text x="237.4" y="117">VCC_COM</text>
<text x="272.2" y="117">VCC_COM_5V</text>
<text x="44" y="121.2">1</text>
<text x="46.4" y="125.2">R0603</text>
<text x="53.5" y="121.2">2</text>
<text x="54.1" y="125.2">5%</text>
<text x="65.2" y="121.2">3</text>
<text x="80.5" y="121.2">4</text>
<text x="138.6" y="121.2">3</text>
<text x="155.8" y="121.2">4</text>
<text x="181.6" y="125">5%</text>
<text x="188.8" y="120.3" transform="rotate(-90 188.8 120.3)">1</text>
<text x="248.6" y="125">1</text>
<text x="267.8" y="125">3</text>
<text x="19.5" y="130.8">5%</text>
<text x="26.6" y="126.1" transform="rotate(-90 26.6 126.1)">1</text>
<text x="29.2" y="130.8">5%</text>
<text x="36.3" y="126.1" transform="rotate(-90 36.3 126.1)">1</text>
<text x="181.3" y="126.9">R0603</text>
<text x="188.8" y="129.7" transform="rotate(-90 188.8 129.7)">2</text>
<text x="19.1" y="132.7">R0603</text>
<text x="26.6" y="135.5" transform="rotate(-90 26.6 135.5)">2</text>
<text x="28.8" y="132.7">R0603</text>
<text x="36.3" y="135.5" transform="rotate(-90 36.3 135.5)">2</text>
<text x="258.3" y="133.6" transform="rotate(-90 258.3 133.6)">4</text>
<text x="71.5" y="140.2">VCC_CAP</text>
<text x="81.1" y="140.2">VDD_12V</text>
<text x="104.3" y="144.1">VCC_COM</text>
<text x="208.1" y="146.3">2</text>
<text x="213.7" y="146.3">1</text>
<text x="150.6" y="150.3">VDD_3V3_MAIN</text>
<text x="148.8" y="161.7">5%</text>
<text x="156" y="157" transform="rotate(-90 156 157)">1</text>
<text x="148.5" y="163.6">R0603</text>
<text x="156" y="166.4" transform="rotate(-90 156 166.4)">2</text>
<text x="142.4" y="169.5">2</text>
<text x="148.1" y="169.5">1</text>
<text x="216.2" y="173.4">Title</text>
<text x="216.2" y="179.2">Size</text>
<text x="223.9" y="179.2">Document Number</text>
<text x="223.9" y="175.3">&lt;Title&gt;</text>
<text x="279.9" y="179.2">Rev</text>
<text x="216.2" y="185">Date:</text>
<text x="218.1" y="181.1">B</text>
<text x="223.9" y="181.1">&lt;Doc&gt;</text>
<text x="226.3" y="185">Wednesday, May 07, 2025</text>
<text x="254.8" y="185">Sheet</text>
<text x="264.5" y="185">1</text>
<text x="270.2" y="185">of</text>
<text x="276" y="185">35</text>
<text x="281.9" y="181.1">&lt;RevCode&gt;</text>
</g>
<g font-size="1.7" fill="#000080">
<text x="57.9" y="20.2">Q23</text>
<text x="57.9" y="22.5">NCE60P10K</text>
<text x="83" y="20.5">TP40</text>
<text x="131.3" y="20.2">Q20</text>
<text x="131.3" y="22.5">AO3401A</text>
<text x="160.2" y="24.8">R1160 43R_1%/CQ121WJ0430T4E</text>
<text x="195" y="26.7">J31</text>
<text x="231.6" y="26.7">J54</text>
<text x="160.2" y="32.5">R1161 43R_1%/CQ121WJ0430T4E</text>
<text x="85" y="36.4">C1313</text>
<text x="85" y="40.2">22uF_25V</text>
<text x="193" y="36.4">A2501WVB-2P</text>
<text x="229.7" y="36.4">A2501WVB-2P</text>
<text x="54.1" y="59.5">U187</text>
<text x="66.8" y="56.9">BCM857BS</text>
<text x="127.4" y="59.5">U183</text>
<text x="140.2" y="56.9">BCM857BS</text>
<text x="52.2" y="71.1">R1200</text>
<text x="67.6" y="71.1">R1201</text>
<text x="125.5" y="71.1">R1162</text>
<text x="140.9" y="71.1">R1163</text>
<text x="52.2" y="73.1">24K_1%</text>
<text x="65.7" y="73.1">47K_1%</text>
<text x="125.5" y="73.1">24K_1%</text>
<text x="139" y="73.1">47K_1%</text>
<text x="216.2" y="88.5">D72</text>
<text x="222" y="88.5">SK106B</text>
<text x="19.3" y="100.1">R1165</text>
<text x="29" y="100.1">R1166</text>
<text x="19.3" y="102">27K_1%</text>
<text x="29" y="102">30K_1%</text>
<text x="104.3" y="107.8">R1169</text>
<text x="125.5" y="103.9">R1167</text>
<text x="125.5" y="105.9">10K_1%</text>
<text x="181.5" y="105.9">R525</text>
<text x="181.5" y="107.8">10K 1%</text>
<text x="40.6" y="111.7">R1170 2.2K_1%</text>
<text x="67.6" y="111.7">U186</text>
<text x="104.3" y="109.7">10K 1%</text>
<text x="140.9" y="111.7">U185</text>
<text x="44.4" y="119.4">R1168 2.2K_1%</text>
<text x="252.3" y="118.6">U13</text>
<text x="166.7" y="120.9" transform="rotate(90 166.7 120.9)">C1308</text>
<text x="174.5" y="120.9" transform="rotate(90 174.5 120.9)">C1309</text>
<text x="181.5" y="121.3">R526</text>
<text x="181.5" y="123.2">10K 1%</text>
<text x="19.3" y="127.1">R1171</text>
<text x="19.3" y="129">10K_1%</text>
<text x="29" y="127.1">R1172</text>
<text x="29" y="129">10K_1%</text>
<text x="67.6" y="127.1">LMV331W5-7</text>
<text x="140.9" y="127.1">TPS3808G01DBVR-TP</text>
<text x="166.7" y="127.4" transform="rotate(90 166.7 127.4)">1uF_25V</text>
<text x="174.5" y="127.4" transform="rotate(90 174.5 127.4)">100nF_25V</text>
<text x="242" y="126.7" transform="rotate(90 242 126.7)">C1311</text>
<text x="276.8" y="126.7" transform="rotate(90 276.8 126.7)">C1312</text>
<text x="242" y="133.2" transform="rotate(90 242 133.2)">22uF_25V</text>
<text x="243.2" y="132.9">CJ7805</text>
<text x="276.8" y="133.2" transform="rotate(90 276.8 133.2)">22uF_25V</text>
<text x="210.4" y="143.5">D70</text>
<text x="90.8" y="145.5">D68</text>
<text x="193" y="146.4">R1173</text>
<text x="200.8" y="146.4">0R</text>
<text x="108.8" y="155.6" transform="rotate(90 108.8 155.6)">C1310</text>
<text x="210.4" y="151.4">RB521S30</text>
<text x="90.8" y="161.1">BAT54C</text>
<text x="148.7" y="158">R1174</text>
<text x="148.7" y="159.9">10K_1%</text>
<text x="108.8" y="162.2" transform="rotate(90 108.8 162.2)">100nF_25V</text>
<text x="144.8" y="166.7">D69</text>
<text x="144.8" y="174.6">RB521S30</text>
</g>
<g font-size="1.7" fill="#004080">
<text x="60.7" y="47.5" transform="rotate(-90 60.7 47.5)">E1</text>
<text x="66.5" y="47.5" transform="rotate(-90 66.5 47.5)">E2</text>
<text x="134" y="47.5" transform="rotate(-90 134 47.5)">E1</text>
<text x="139.8" y="47.5" transform="rotate(-90 139.8 47.5)">E2</text>
<text x="60.7" y="58.9" transform="rotate(-90 60.7 58.9)">C1</text>
<text x="62.6" y="58.9" transform="rotate(-90 62.6 58.9)">B1</text>
<text x="64.5" y="58.9" transform="rotate(-90 64.5 58.9)">B2</text>
<text x="66.5" y="58.9" transform="rotate(-90 66.5 58.9)">C2</text>
<text x="134" y="58.9" transform="rotate(-90 134 58.9)">C1</text>
<text x="135.9" y="58.9" transform="rotate(-90 135.9 58.9)">B1</text>
<text x="137.9" y="58.9" transform="rotate(-90 137.9 58.9)">B2</text>
<text x="139.8" y="58.9" transform="rotate(-90 139.8 58.9)">C2</text>
<text x="68.5" y="114.7">IN+</text>
<text x="68.5" y="118.6">GND</text>
<text x="74.5" y="114.7">VCC</text>
<text x="141.9" y="114.7">RESET</text>
<text x="141.9" y="118.6">GND</text>
<text x="147.6" y="118.6">SENSE</text>
<text x="149.8" y="114.7">VCC</text>
<text x="68.5" y="122.4">IN-</text>
<text x="74.5" y="122.4">OUT</text>
<text x="141.9" y="122.4">MR</text>
<text x="151.1" y="122.4">CT</text>
<text x="251.9" y="126.3">VIN</text>
<text x="259.5" y="130.3" transform="rotate(-90 259.5 130.3)">GND</text>
<text x="260.6" y="126.3">VOUT</text>
</g>
<g font-size="1.7" fill="#f00">
<text x="122" y="113.5">RESET</text>
<text x="85.3" y="121">V_DECT</text>
<text x="183.8" y="146.3">RESET</text>
<text x="225.5" y="147.6">RESET_P</text>
<text x="247.9" y="147.6">4,6</text>
<text x="131.7" y="169.3">V_DECT</text>
<text x="168" y="169.2">GPIO2_B5</text>
<text x="183.4" y="169.6">5</text>
</g>
<g font-size="1.4">
<text x="30.9" y="1.4">5</text>
<text x="88.8" y="1.4">4</text>
<text x="146.7" y="1.4">3</text>
<text x="204.6" y="1.4">2</text>
<text x="262.6" y="1.4">1</text>
<text x=".5" y="26.1">D</text>
<text x="292" y="26.1">D</text>
<text x=".5" y="71.9">C</text>
<text x="292" y="71.9">C</text>
<text x=".5" y="117.8">B</text>
<text x="292" y="117.8">B</text>
<text x=".5" y="163.6">A</text>
<text x="292" y="163.6">A</text>
<text x="30.9" y="186.8">5</text>
<text x="88.8" y="186.8">4</text>
<text x="146.7" y="186.8">3</text>
<text x="204.6" y="186.8">2</text>
<text x="262.6" y="186.8">1</text>
</g>
</svg>
